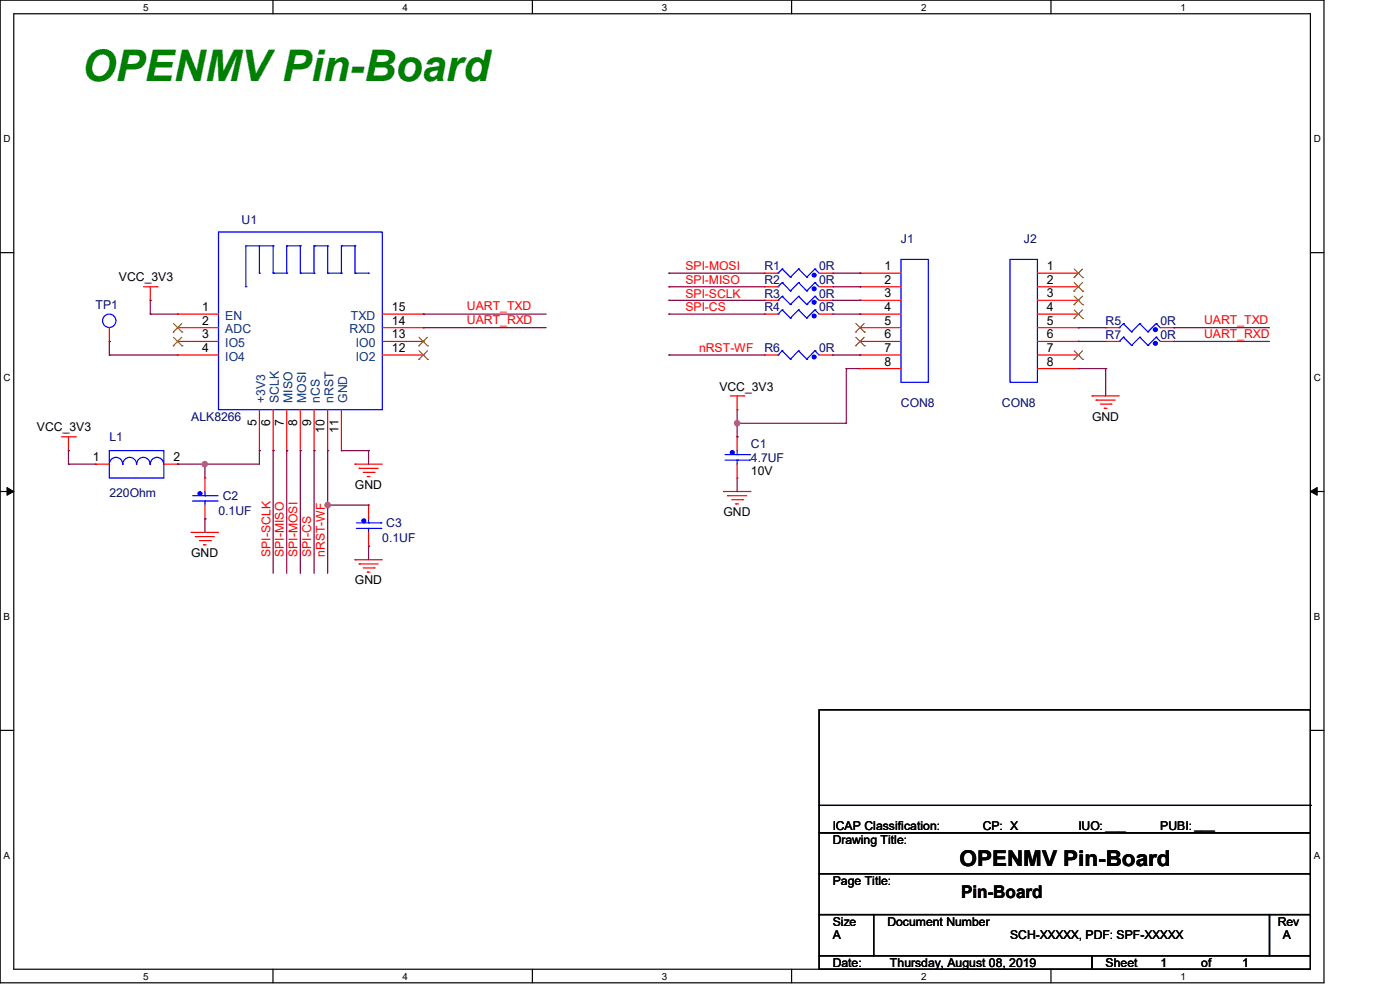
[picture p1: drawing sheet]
<svg xmlns="http://www.w3.org/2000/svg" width="297mm" height="210mm" viewBox="0 0 297 210" stroke-linecap="round" stroke-linejoin="round" font-family="sans-serif">
<path d="M0 0h280.9v208.5h-280.9zM2.9 2.9h275.1v202.7h-275.1z" fill="none" stroke="#000" stroke-width=".25"/>
<g fill="#fff">
<path d="M30.4 .3h1.1v2.4h-1.1z"/>
<path d="M30.4 205.9h1.1v2.3h-1.1z"/>
</g>
<path d="M57.9 0v2.9M57.9 205.6v2.9" fill="none" stroke="#000" stroke-width=".25"/>
<g fill="#fff">
<path d="M85.4 .3h1.1v2.4h-1.1z"/>
<path d="M85.4 205.9h1.1v2.3h-1.1z"/>
</g>
<path d="M112.9 0v2.9M112.9 205.6v2.9" fill="none" stroke="#000" stroke-width=".25"/>
<g fill="#fff">
<path d="M140.4 .3h1.2v2.4h-1.2z"/>
<path d="M140.4 205.9h1.2v2.3h-1.2z"/>
</g>
<path d="M167.9 0v2.9M167.9 205.6v2.9" fill="none" stroke="#000" stroke-width=".25"/>
<g fill="#fff">
<path d="M195.4 .3h1.2v2.4h-1.2z"/>
<path d="M195.4 205.9h1.2v2.3h-1.2z"/>
</g>
<path d="M223 0v2.9M223 205.6v2.9" fill="none" stroke="#000" stroke-width=".25"/>
<g fill="#fff">
<path d="M250.4 .3h1.2v2.4h-1.2z"/>
<path d="M250.4 205.9h1.2v2.3h-1.2z"/>
<path d="M.8 28.2h1.4v2.4h-1.4z"/>
<path d="M278.7 28.2h1.5v2.4h-1.5z"/>
<path d="M.8 78.9h1.4v2.3h-1.4z"/>
<path d="M278.7 78.9h1.5v2.3h-1.5z"/>
</g>
<path d="M0 53.6h2.9M278 53.6h2.9" fill="none" stroke="#000" stroke-width=".25"/>
<g fill="#fff">
<path d="M.8 129.6h1.3v2.3h-1.3z"/>
<path d="M278.7 129.6h1.4v2.3h-1.4z"/>
</g>
<path d="M0 104.3h2.9M278 104.3h2.9" fill="none" stroke="#000" stroke-width=".25"/>
<path d="M1.5 103.4l1.4 .9-1.4 .8zM278 104.3l1.4-.9v1.7z" fill="#000" stroke="#000" stroke-width=".21"/>
<g fill="#fff">
<path d="M.8 180.3h1.3v2.3h-1.3z"/>
<path d="M278.7 180.3h1.4v2.3h-1.4z"/>
</g>
<path d="M0 154.9h2.9M173.8 150.6h104.2v26.1h-104.2zM278 154.9h2.9M173.8 176.7h104.2v8.6h-104.2zM173.8 170.9h104.2M278 170.9h.1M173.8 185.3h104.2v8.7h-104.2zM173.8 194h11.5v8.7h-11.5zM185.3 194h84v8.7h-84zM269.3 194h8.7v8.7h-8.7zM173.8 202.7h57.9v2.9h-57.9zM231.7 202.7h46.3v2.9h-46.3z" fill="none" stroke="#000" stroke-width=".25"/>
<g fill="none" stroke="#f00" stroke-width=".25">
<path d="M162.2 58h.1M162.2 58h2.9M173.8 58h2.9M176.7 58h.1M182.5 58h.1M182.5 58h8.6M220.1 58h8.7M228.8 58h.1M23.2 72.4h.1M23.2 69.5v2.9M30.4 60.8h2.9M31.9 63.7h.1"/>
<path d="M31.9 60.8v2.9M33.3 60.8h.1M37.7 66.6h.1M37.7 69.5h.1M37.7 72.4h.1M37.7 75.3h.1M37.7 69.5h8.7M37.7 72.4h8.7M37.7 66.6h8.7M37.7 75.3h8.7M81.1 69.5h8.7M81.1 72.4h8.7"/>
<path d="M81.1 66.6h8.7M81.1 75.3h8.7M89.8 75.3h.1M89.8 72.4h.1M89.8 69.5h.1M89.8 66.6h.1M162.2 60.8h.1M162.2 63.7h.1M162.2 66.6h.1M162.2 75.3h.1M162.2 60.8h2.9M162.2 63.7h2.9"/>
<path d="M162.2 66.6h2.9M162.2 75.3h2.9M173.8 60.8h2.9M173.8 63.7h2.9M173.8 66.6h2.9M173.8 75.3h2.9M176.7 60.8h.1M176.7 63.7h.1M176.7 66.6h.1M176.7 75.3h.1M182.5 60.8h.1M182.5 63.7h.1"/>
<path d="M182.5 66.6h.1M182.5 69.5h.1M182.5 72.4h.1M182.5 75.3h.1M182.5 78.2h.1M182.5 60.8h8.6M182.5 69.5h8.6M182.5 63.7h8.6M182.5 72.4h8.6M182.5 66.6h8.6M182.5 75.3h8.6M182.5 78.2h8.6"/>
<path d="M220.1 60.8h8.7M220.1 69.5h8.7M220.1 63.7h8.7M220.1 72.4h8.7M220.1 66.6h8.7M220.1 75.3h8.7M220.1 78.2h8.7M228.8 60.8h.1M228.8 63.7h.1M228.8 66.6h.1M228.8 69.5h.1M228.8 72.4h.1"/>
<path d="M228.8 75.3h.1M228.8 78.2h.1M234.6 69.5h.1M234.6 72.4h.1M234.6 69.5h2.8M234.6 72.4h2.8M246.2 69.5h2.8M246.2 72.4h2.8M249 69.5h.1M249 72.4h.1M13 92.7h3M14.5 95.6h.1"/>
<path d="M14.5 92.7v2.9M16 92.7h.1M20.3 98.5h.1M20.3 98.5h2.9M34.8 98.5h2.9M37.7 98.5h.1M55 95.6h.1M55 86.9v8.7M58 95.6h.1M58 86.9v8.7M60.8 95.6h.1M60.8 86.9v8.7"/>
<path d="M63.7 95.6h.1M63.7 86.9v8.7M66.6 95.6h.1M66.6 86.9v8.7M69.5 95.6h.1M69.5 86.9v8.7M72.4 95.6h.1M72.4 86.9v8.7M75.3 98.5h.1M75.3 98.5h5.8M76.2 99.4h.1M76.2 99.4h4"/>
<path d="M154.9 84h2.9M156.4 86.9h.1M156.4 92.7h.1M156.4 84v2.9M156.4 92.7v2.9M156.4 98.5v2.9M157.8 84h.1M231.7 84h.1M231.7 84h5.7M232.5 84.9h.1M232.5 84.9h4.1M233.4 85.7h2.3"/>
<path d="M234.3 86.6h.1M234.3 86.6h.6M235.7 85.7h.1M40.6 112.9h.1M40.6 112.9h5.8M41.4 113.8h.1M41.4 113.8h4.1M42.3 114.7h2.3M43.2 115.6h.1M43.2 115.6h.5M43.5 101.4h.1M43.5 110.1h.1"/>
<path d="M43.5 101.4v2.9M43.5 107.1v3M44.6 114.7h.1M75.3 118.7h.1M75.3 118.7h5.8M76.2 119.6h.1M76.2 119.6h4M77 100.2h2.4M77.9 101.1h.1M77.9 101.1h.6M78.2 107.1h.1M78.2 115.9h.1"/>
<path d="M78.2 107.1v3M78.2 112.9v3M79.4 100.2h.1M153.5 104.3h.1M153.5 104.3h5.8M154.3 105.2h.1M154.3 105.2h4.1M155.2 106h2.4M156.1 106.9h.1M156.1 106.9h.6M156.4 101.4h.1M157.6 106h.1"/>
<path d="M77 120.5h2.4M77.9 121.4h.1M77.9 121.4h.6M79.4 120.5h.1"/>
</g>
<g fill="none" stroke="#00f" stroke-width=".25">
<path d="M46.4 49.2h34.7v37.7h-34.7zM55 58h.1M55 52.2v5.8M58 52.2h.1M58 58h.1M58 52.2h-5.8v8.6M58 52.2v5.8M58 58h2.8M60.8 58h.1M60.8 52.2h.1M60.8 52.2h2.9M60.8 52.2v5.8"/>
<path d="M63.7 52.2h.1M63.7 58h.1M63.7 58h2.9M63.7 52.2v5.8M66.6 58h.1M66.6 52.2h.1M66.6 52.2h2.9M66.6 52.2v5.8M69.5 52.2h.1M69.5 58h.1M69.5 58h2.9M69.5 52.2v5.8"/>
<path d="M72.4 58h.1M72.4 52.2h.1M72.4 52.2h2.9M72.4 52.2v5.8M75.3 52.2h.1M75.3 58h.1M75.3 58h2.9M75.3 52.2v5.8M78.2 58h.1M165.1 58h.1M165.9 59.9h.1M165.9 57.1h.1"/>
<path d="M165.9 59.9l1.8 1.8M165.9 59.9l-.8 .9M165.9 57.1l1.8 1.7M165.9 57.1l-.8 .9M167.7 58.8h.1M169.4 59.9h.1M169.4 57.1h.1M169.4 59.9l1.8 1.8M169.4 59.9l-1.7 1.8M169.4 57.1l1.8 1.7M169.4 57.1l-1.7 1.7M171.2 58.8h.1"/>
<path d="M172.9 59.9h.1M172.9 57.1h.1M172.9 59.9l.9 .9M172.9 59.9l-1.7 1.8M172.9 57.1l.9 .9M172.9 57.1l-1.7 1.7M191.1 55h5.8v26.1h-5.8zM214.3 55h5.8v26.1h-5.8zM52.2 60.8h.1M165.1 60.8h.1M165.1 63.7h.1M165.1 66.6h.1"/>
<path d="M165.1 75.3h.1M165.9 62.9h.1M165.9 65.7h.1M165.9 74.4h.1M165.9 62.9l1.8 1.7M165.9 62.9l-.8 .8M165.9 65.7l1.8 1.8M165.9 65.7l-.8 .9M165.9 74.4l1.8 1.8M165.9 74.4l-.8 .9M167.7 61.7h.1M167.7 64.6h.1"/>
<path d="M167.7 67.5h.1M167.7 76.2h.1M169.4 62.9h.1M169.4 65.7h.1M169.4 74.4h.1M169.4 62.9l1.8 1.7M169.4 62.9l-1.7 1.7M169.4 65.7l1.8 1.8M169.4 65.7l-1.7 1.8M169.4 74.4l1.8 1.8M169.4 74.4l-1.7 1.8M171.2 61.7h.1"/>
<path d="M171.2 64.6h.1M171.2 67.5h.1M171.2 76.2h.1M172.9 62.9h.1M172.9 65.7h.1M172.9 74.4h.1M172.9 62.9l.9 .8M172.9 62.9l-1.7 1.7M172.9 65.7l.9 .9M172.9 65.7l-1.7 1.8M172.9 74.4l.9 .9M172.9 74.4l-1.7 1.8"/>
<path d="M237.4 69.5h.1M237.4 72.4h.1M238.3 68.7h.1M238.3 71.5h.1M238.3 68.7l1.8 1.7M238.3 68.7l-.9 .8M238.3 71.5l1.8 1.8M238.3 71.5l-.9 .9M240.1 70.4h.1M240.1 73.3h.1M241.8 68.7h.1M241.8 71.5h.1"/>
<path d="M241.8 68.7l1.7 1.7M241.8 68.7l-1.7 1.7M241.8 71.5l1.7 1.8M241.8 71.5l-1.7 1.8M243.5 70.4h.1M243.5 73.3h.1M245.3 68.7h.1M245.3 71.5h.1M245.3 68.7l.9 .8M245.3 68.7l-1.8 1.7M245.3 71.5l.9 .9M245.3 71.5l-1.8 1.8"/>
<path d="M23.2 95.6h11.6v5.8h-11.6zM26 98.5v-.1a1.42 1.42 0 0 0-1.4-1.4 1.42 1.42 0 0 0-1.4 1.5M29 98.5a1.43 1.43 0 0 0-1.5-1.5 1.42 1.42 0 0 0-1.4 1.5M31.8 98.5v-.1a1.42 1.42 0 0 0-1.4-1.4 1.42 1.42 0 0 0-1.4 1.5M34.7 98.5v-.1a1.42 1.42 0 0 0-1.4-1.4 1.42 1.42 0 0 0-1.4 1.5M153.8 97.6h5.2M153.8 96.4h5.2M156.4 97.6h.1M156.4 96.4h.1M156.4 95.6v.8M156.4 97.6v.9M159 97.6h.1"/>
<path d="M159 96.4h.1M40.9 106.3h5.2M40.9 105.2h5.2M43.5 106.3h.1M43.5 105.2h.1M43.5 104.3v.9M43.5 106.3v.8M46.1 106.3h.1M46.1 105.2h.1M75.6 112.1h5.2M75.6 110.9h5.2M78.2 112.1h.1"/>
<path d="M78.2 110.9h.1M78.2 110.1v.8M78.2 112.1v.8M80.8 112.1h.1M80.8 110.9h.1"/>
<circle cx="23.2" cy="68.1" r="1.42"/>
</g>
<g fill="#00f" stroke="#00f" stroke-width=".25">
<circle cx="77.2" cy="110.5" r=".41"/>
<circle cx="155.4" cy="96" r=".41"/>
<circle cx="172.7" cy="61.3" r=".41"/>
<circle cx="245.1" cy="69.9" r=".41"/>
<circle cx="42.4" cy="104.7" r=".41"/>
<circle cx="172.7" cy="64.1" r=".41"/>
<circle cx="245.1" cy="72.8" r=".41"/>
<circle cx="172.7" cy="67" r=".41"/>
<circle cx="172.7" cy="58.4" r=".41"/>
<circle cx="172.7" cy="75.7" r=".41"/>
</g>
<g fill="none" stroke="#804000" stroke-width=".21">
<path d="M227.8 58.9h.1M227.9 57.1l1.8 1.8M227.9 59.9l1.8 1.9M229.7 57.1l-1.9 1.8M229.7 59.9l-1.9 1.9M229.7 58.9h.1M36.7 70.4h.1M36.7 73.4h.1M36.8 68.6l1.8 1.8M36.8 71.5l1.8 1.9M38.6 68.6l-1.9 1.8M38.6 71.5l-1.9 1.9"/>
<path d="M38.6 70.4h.1M38.6 73.4h.1M88.9 76.2h.1M88.9 73.4h.1M88.9 74.4l1.8 1.8M88.9 71.5l1.8 1.9M90.7 74.4l-1.8 1.8M90.7 71.5l-1.8 1.9M90.7 76.2h.1M90.7 73.4h.1M181.5 70.4h.1M181.5 73.4h.1"/>
<path d="M181.6 68.6l1.8 1.8M181.6 71.5l1.8 1.9M183.3 68.6l-1.8 1.8M183.3 71.5l-1.8 1.9M183.4 70.4h.1M183.4 73.4h.1M227.8 61.8h.1M227.8 64.6h.1M227.8 67.6h.1M227.8 76.2h.1M227.9 62.8l1.8 1.8M227.9 65.7l1.8 1.9"/>
<path d="M227.9 74.4l1.8 1.8M229.7 62.8l-1.9 1.8M229.7 65.7l-1.9 1.9M229.7 74.4l-1.9 1.8M229.7 61.8h.1M229.7 64.6h.1M229.7 67.6h.1M229.7 76.2h.1"/>
</g>
<g fill="none" stroke="#800040" stroke-width=".25">
<path d="M141.9 58h.1M141.9 58h20.3M176.7 58h5.8M182.5 58h.1M23.2 75.3h.1M23.2 72.4h.1M23.2 75.3h14.5M23.2 72.4v2.9M31.9 63.7h.1M31.9 66.6h.1M31.9 66.6h5.8M31.9 63.7v2.9"/>
<path d="M89.8 66.6h.1M89.8 69.5h.1M89.8 66.6h26.1M89.8 69.5h26.1M141.9 60.8h.1M141.9 63.7h.1M141.9 66.6h.1M141.9 75.3h.1M141.9 60.8h20.3M141.9 63.7h20.3M141.9 66.6h20.3M141.9 75.3h20.3"/>
<path d="M176.7 60.8h5.8M176.7 63.7h5.8M176.7 66.6h5.8M176.7 75.3h5.8M179.5 78.2h.1M179.5 78.2h3M179.5 78.2v11.6h-23.1M182.5 60.8h.1M182.5 63.7h.1M182.5 66.6h.1M182.5 75.3h.1M228.8 69.5h.1"/>
<path d="M228.8 72.4h.1M228.8 78.2h5.8M228.8 72.4h5.8M228.8 69.5h5.8M234.6 78.2h.1M234.6 78.2v5.8M249 72.4h.1M249 69.5h.1M249 72.4h20.3M249 69.5h20.3M14.5 95.6h.1M14.5 98.5h.1"/>
<path d="M14.5 95.6v2.9M14.5 98.5h5.8M37.7 98.5h.1M43.5 98.5h.1M43.5 98.5v2.9M55 95.6h.1M55 95.6v2.9h-17.3M58 95.6h.1M58 95.6v26M60.8 95.6h.1M60.8 95.6v26M63.7 95.6h.1"/>
<path d="M63.7 95.6v26M66.6 95.6h.1M66.6 95.6v26M69.5 95.6h.1M69.5 95.6v26M72.4 95.6h.1M72.4 95.6h5.8M78.2 95.6h.1M78.2 95.6v2.9M156.4 89.8h.1M156.4 92.7h.1M156.4 86.9v5.8"/>
<path d="M43.5 110.1h.1M43.5 110.1v2.8M69.5 107.1h.1M69.5 107.1h8.7M78.2 115.9h.1M78.2 115.9v2.8M156.4 104.3h.1M156.4 101.4v2.9"/>
</g>
<g fill="#f0f" stroke="#f0f" stroke-width=".25">
<circle cx="156.4" cy="89.8" r=".56"/>
<circle cx="69.5" cy="107.1" r=".56"/>
<circle cx="43.4" cy="98.5" r=".56"/>
</g>
<text font-size="9.2" fill="#008000" x="17.4" y="17.3">OPENMV Pin-Board</text>
<text font-size="4.6" x="203.6" y="183.8">OPENMV Pin-Board</text>
<text font-size="3.7" x="203.9" y="190.5">Pin-Board</text>
<g font-size="2.6" fill="#000080">
<text x="51.3" y="47.5">U1</text>
<text x="191.1" y="51.6">J1</text>
<text x="217.2" y="51.6">J2</text>
<text x="162.2" y="57.4">R1</text>
<text x="173.8" y="57.4">0R</text>
<text x="20.3" y="65.5">TP1</text>
<text x="162.2" y="60.3">R2</text>
<text x="162.2" y="63.2">R3</text>
<text x="173.8" y="60.3">0R</text>
<text x="173.8" y="63.2">0R</text>
<text x="162.2" y="66">R4</text>
<text x="173.8" y="66">0R</text>
<text x="234.6" y="69">R5</text>
<text x="234.6" y="71.8">R7</text>
<text x="246.2" y="69">0R</text>
<text x="246.2" y="71.8">0R</text>
<text x="162.2" y="74.8">R6</text>
<text x="173.8" y="74.8">0R</text>
<text x="40.6" y="89.2">ALK8266</text>
<text x="191.1" y="86.3">CON8</text>
<text x="212.6" y="86.3">CON8</text>
<text x="23.2" y="93.6">L1</text>
<text x="159.3" y="95">C1</text>
<text x="159.3" y="97.9">4.7UF</text>
<text x="23.2" y="105.5">220Ohm</text>
<text x="47.2" y="106">C2</text>
<text x="46.4" y="109.2">0.1UF</text>
<text x="82" y="111.8">C3</text>
<text x="81.1" y="115">0.1UF</text>
</g>
<g font-size="2.6">
<text x="25.2" y="59.7">VCC_3V3</text>
<text x="187.7" y="57.3">1</text>
<text x="222.1" y="57.3">1</text>
<text x="42.9" y="66">1</text>
<text x="83.1" y="66">15</text>
<text x="187.7" y="60.2">2</text>
<text x="187.7" y="63.1">3</text>
<text x="187.7" y="66">4</text>
<text x="222.1" y="60.2">2</text>
<text x="222.1" y="63.1">3</text>
<text x="222.1" y="66">4</text>
<text x="42.9" y="68.9">2</text>
<text x="42.9" y="71.8">3</text>
<text x="83.1" y="71.8">13</text>
<text x="83.1" y="68.9">14</text>
<text x="187.7" y="68.9">5</text>
<text x="187.7" y="71.8">6</text>
<text x="222.1" y="68.9">5</text>
<text x="222.1" y="71.8">6</text>
<text x="42.9" y="74.7">4</text>
<text x="83.1" y="74.7">12</text>
<text x="187.7" y="74.7">7</text>
<text x="187.7" y="77.6">8</text>
<text x="222.1" y="74.7">7</text>
<text x="222.1" y="77.6">8</text>
<text x="152.6" y="82.8">VCC_3V3</text>
<text x="231.7" y="89.2">GND</text>
<text x="7.8" y="91.5">VCC_3V3</text>
<text x="54.4" y="90.4" transform="rotate(-90 54.4 90.4)">5</text>
<text x="57.3" y="90.4" transform="rotate(-90 57.3 90.4)">6</text>
<text x="60.2" y="90.4" transform="rotate(-90 60.2 90.4)">7</text>
<text x="63.1" y="90.4" transform="rotate(-90 63.1 90.4)">8</text>
<text x="66" y="90.4" transform="rotate(-90 66 90.4)">9</text>
<text x="68.9" y="91.8" transform="rotate(-90 68.9 91.8)">10</text>
<text x="71.8" y="91.8" transform="rotate(-90 71.8 91.8)">11</text>
<text x="19.7" y="97.8">1</text>
<text x="36.8" y="97.8">2</text>
<text x="159.3" y="100.8">10V</text>
<text x="75.3" y="103.7">GND</text>
<text x="153.5" y="109.5">GND</text>
<text x="40.6" y="118.2">GND</text>
<text x="75.3" y="124">GND</text>
<text x="176.7" y="179">Drawing Title:</text>
<text x="176.7" y="176.1">ICAP Classification:</text>
<text x="208.5" y="176.1">CP: X</text>
<text x="228.8" y="176.1">IUO: ___</text>
<text x="246.2" y="176.1">PUBI: ___</text>
<text x="176.7" y="187.7">Page Title:</text>
<text x="176.7" y="196.3">Size</text>
<text x="188.3" y="196.3">Document Number</text>
<text x="271.1" y="196.3">Rev</text>
<text x="176.7" y="199.3">A</text>
<text x="214.3" y="199.3">SCH-XXXXX, PDF: SPF-XXXXX</text>
<text x="272.2" y="199.3">A</text>
<text x="176.7" y="205.1">Date:</text>
<text x="188.8" y="205.1">Thursday, August 08, 2019</text>
<text x="234.6" y="205.1">Sheet</text>
<text x="246.2" y="205.1">1</text>
<text x="254.8" y="205.1">of</text>
<text x="263.5" y="205.1">1</text>
</g>
<g font-size="2.6" fill="#f00">
<text x="145.4" y="57.4">SPI-MOSI</text>
<text x="99.1" y="65.8">UART_TXD</text>
<text x="145.4" y="60.2">SPI-MISO</text>
<text x="145.4" y="63.1">SPI-SCLK</text>
<text x="99.1" y="68.7">UART_RXD</text>
<text x="145.4" y="66">SPI-CS</text>
<text x="255.4" y="71.6">UART_RXD</text>
<text x="255.4" y="68.7">UART_TXD</text>
<text x="148.3" y="74.7">nRST-WF</text>
<text x="57.4" y="118.2" transform="rotate(-90 57.4 118.2)">SPI-SCLK</text>
<text x="60.2" y="118.2" transform="rotate(-90 60.2 118.2)">SPI-MISO</text>
<text x="63.1" y="118.2" transform="rotate(-90 63.1 118.2)">SPI-MOSI</text>
<text x="66" y="118.2" transform="rotate(-90 66 118.2)">SPI-CS</text>
<text x="68.9" y="118.2" transform="rotate(-90 68.9 118.2)">nRST-WF</text>
</g>
<g font-size="2.6" fill="#004080">
<text x="47.8" y="67.8">EN</text>
<text x="47.8" y="70.7">ADC</text>
<text x="74.1" y="70.7">RXD</text>
<text x="74.4" y="67.8">TXD</text>
<text x="47.8" y="73.6">IO5</text>
<text x="47.8" y="76.5">IO4</text>
<text x="75.5" y="76.5">IO2</text>
<text x="75.5" y="73.6">IO0</text>
<text x="56.3" y="85.5" transform="rotate(-90 56.3 85.5)">+3V3</text>
<text x="59.2" y="85.5" transform="rotate(-90 59.2 85.5)">SCLK</text>
<text x="62.1" y="85.5" transform="rotate(-90 62.1 85.5)">MISO</text>
<text x="64.9" y="85.5" transform="rotate(-90 64.9 85.5)">MOSI</text>
<text x="67.9" y="85.5" transform="rotate(-90 67.9 85.5)">nCS</text>
<text x="70.7" y="85.5" transform="rotate(-90 70.7 85.5)">nRST</text>
<text x="73.7" y="85.5" transform="rotate(-90 73.7 85.5)">GND</text>
</g>
<g font-size="2.1">
<text x="30.4" y="2.2">5</text>
<text x="85.4" y="2.2">4</text>
<text x="140.4" y="2.2">3</text>
<text x="195.4" y="2.2">2</text>
<text x="250.4" y="2.2">1</text>
<text x=".8" y="30.1">D</text>
<text x="278.7" y="30.1">D</text>
<text x=".8" y="80.8">C</text>
<text x="278.7" y="80.8">C</text>
<text x=".8" y="131.5">B</text>
<text x="278.7" y="131.5">B</text>
<text x=".8" y="182.2">A</text>
<text x="278.7" y="182.2">A</text>
<text x="30.4" y="207.8">5</text>
<text x="85.4" y="207.8">4</text>
<text x="140.4" y="207.8">3</text>
<text x="195.4" y="207.8">2</text>
<text x="250.4" y="207.8">1</text>
</g>
</svg>
